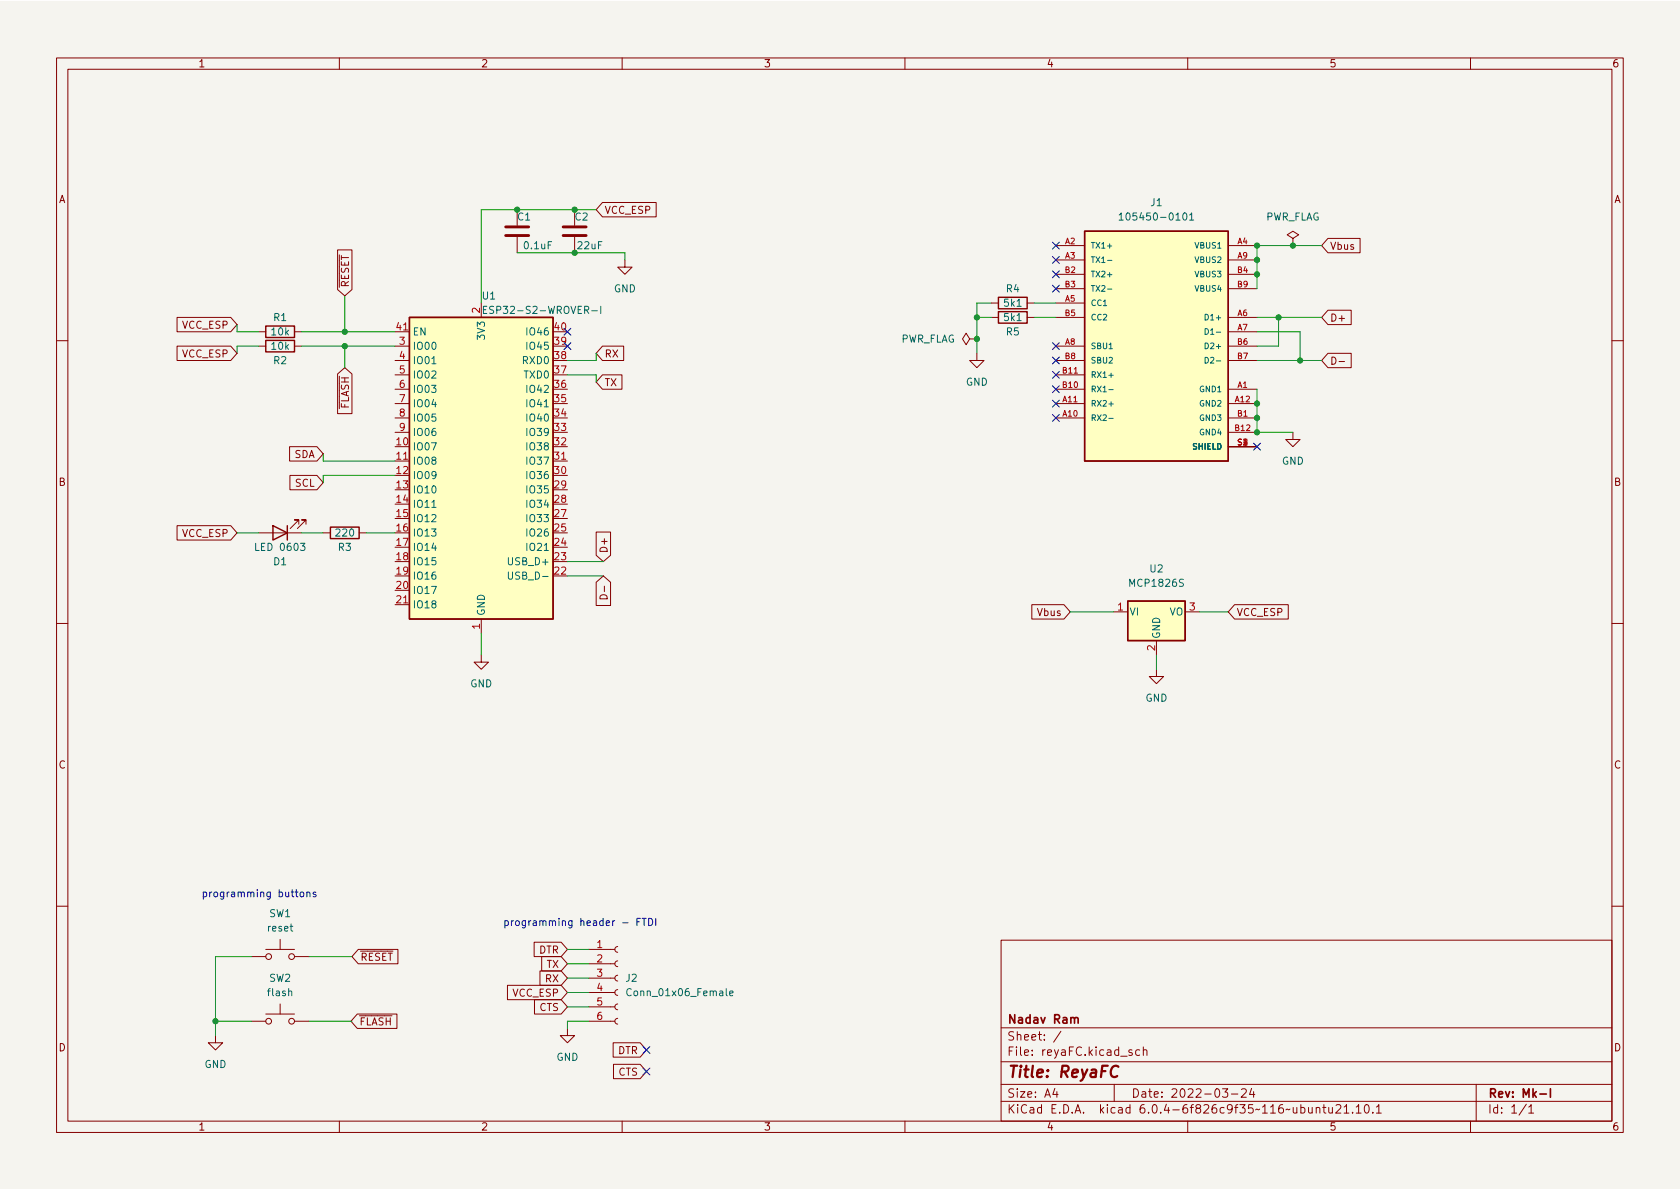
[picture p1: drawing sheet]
<svg xmlns="http://www.w3.org/2000/svg" width="297mm" height="210mm" viewBox="0 0 297 210" stroke-linecap="round" stroke-linejoin="round" font-family="sans-serif">
<path d="M0 .2h297v210.1h-297z" fill="#f5f4ef" stroke="#f5f4ef" stroke-width=".18"/>
<g fill="none" stroke="#840000" stroke-width=".18">
<path d="M10 10.2h277v190.1h-277zM12 12.2h273v186.1h-273zM60 10.2v2M110 10.2v2M160 10.2v2M210 10.2v2M260 10.2v2M91.4 37.1v2.8M101.6 37.1v2.8M106.5 35.8h9.5v2.5h-9.5l-1.1-1.2zM31.3 56.1h9.5l1.1 1.3-1.1 1.3h-9.5zM45.7 58.7h1.3"/>
<path d="M52.1 58.7h1.2M59.7 44.2h2.5v7l-1.2 1.1-1.3-1.1zM69.8 58.7h2.6M85.1 53.6v2.5M91.4 41.9v2.8M101.6 41.9v2.8M110.5 46v1.2h-1.3l1.3 1.3 1.3-1.3h-1.3M171.4 59.9l-.6-1-.6 1 .6 1.1 .6-1.1h1.3M172.7 59.9h.1M175.3 53.6h1.2M175.3 56.1h1.2M181.6 53.6h1.3"/>
<path d="M181.6 56.1h1.3M186.7 53.6h5.1M186.7 56.1h5.1M186.7 43.4h5.1M186.7 46h5.1M186.7 48.5h5.1M186.7 51h5.1M217.2 58.7h5M217.2 56.1h5M217.2 43.4h5M217.2 46h5M217.2 48.5h5"/>
<path d="M217.2 51h5M228.6 42.2l1-.7-1-.6-1 .6 1 .7v1.2M228.6 43.4h.1M234.8 54.9h4.1v2.5h-4.1l-1.1-1.3zM234.8 42.2h5.7v2.5h-5.7l-1.1-1.3zM10 60.2h2M31.3 61.2h9.5l1.1 1.3-1.1 1.2h-9.5zM45.7 61.2h1.3M51.2 79h4.8l1.1 1.3-1.1 1.2h-4.8zM52.1 61.2h1.2M59.7 66.1l1.3-1.1 1.2 1.1v7h-2.5zM69.8 68.8h2.6"/>
<path d="M69.8 73.9h2.6M69.8 71.4h2.6M69.8 61.2h2.6M69.8 66.3h2.6M69.8 76.4h2.6M69.8 63.7h2.6M106.5 61.2h3.8v2.5h-3.8l-1.1-1.2zM106.5 66.3h3.5v2.5h-3.5l-1.1-1.2zM172.7 62.5v1.2h1.3l-1.3 1.3-1.3-1.3h1.3M186.7 68.8h5.1M186.7 73.9h5.1M186.7 71.4h5.1"/>
<path d="M186.7 61.2h5.1M186.7 66.3h5.1M186.7 63.7h5.1M217.2 68.8h5M217.2 73.9h5M217.2 71.4h5M217.2 61.2h5M217.2 76.4h5M217.2 63.7h5M217.2 79h5M228.6 76.4v1.3h1.3l-1.3 1.3-1.3-1.3h1.3M234.8 62.5h4.1v2.5h-4.1l-1.1-1.3z"/>
<path d="M235.5 63.1a.64 .64 0 0 1 .7 .7 .64 .64 0 0 1-.7 .6zM236.8 63.9h.9M285 60.2h2M31.3 93h9.5l1.1 1.2-1.1 1.3h-9.5zM45.7 94.2h7.6M51.3 84.1h4.7l1.1 1.2-1.1 1.3h-4.7zM52.8 92.7v-.8h-.7h.7l-1.5 1.6M54.1 92.7v-.8h-.8h.8l-1.5 1.6M57.1 94.2h1.3M63.5 94.2h1.3M69.8 81.5h2.6M97.8 81.5h2.5"/>
<path d="M105.4 94.1h2.6v4.1l-1.3 1.1-1.3-1.1zM10 110.2h2M69.8 106.9h2.6M85.1 115.8v1.3h1.3l-1.3 1.3-1.3-1.3h1.3M85.1 109.5v2.5M105.4 103l1.3-1.2 1.3 1.2v4.1h-2.6zM106.1 105.4a.68 .68 0 0 1 .8-.2 .68 .68 0 0 1 .4 .7h-1.2zM106.9 103.7v.9M182.4 106.9h5.7l1.1 1.3-1.1 1.3h-5.7zM196.8 108.2h2.6M204.5 118.4v1.2h1.2l-1.2 1.3-1.3-1.3h1.3M204.5 113.3v2.5"/>
<path d="M209.5 108.2h2.6M218.3 106.9h9.5v2.6h-9.5l-1.1-1.3zM285 110.2h2M10 160.2h2M44.4 169.2h2.6M47 179.3h5.1M47 167.9h5.1M49.5 166.1v1.8M49.5 177.5v1.8M52.1 169.2h2.5M63.2 179.3h7v2.6h-7l-1.1-1.3zM63.3 167.9h7.1v2.5h-7.1l-1.1-1.2z"/>
<path d="M89.7 174.2h9.5l1.1 1.3-1.1 1.3h-9.5zM94.4 166.6h4.8l1.1 1.3-1.1 1.3h-4.8zM94.5 176.8h4.7l1.1 1.2-1.1 1.3h-4.7zM95.5 171.7h3.7l1.1 1.3-1.1 1.2h-3.7zM95.8 169.2h3.4l1.1 1.2-1.1 1.3h-3.4zM104.1 178h4.6M104.1 175.5h4.6M104.1 173h4.6M104.1 170.4h4.6M104.1 167.9h4.6M109.2 177.5l-.3 .2-.2 .3 .2 .4 .3 .2M109.2 175l-.3 .1-.2 .4 .2 .4 .3 .1"/>
<path d="M109.2 172.5l-.3 .1-.2 .4 .2 .3 .3 .2M109.2 169.9l-.3 .2-.2 .3 .2 .4 .3 .1M109.2 167.4l-.3 .1-.2 .4 .2 .3 .3 .2M177 166.3h108v32h-108zM285 160.2h2M38.1 183.1v1.3h1.3l-1.3 1.3-1.3-1.3h1.3M44.4 180.6h2.6M52.1 180.6h2.5M60 198.3v2M100.3 181.9v1.2h1.3l-1.3 1.3-1.2-1.3h1.2M104.1 180.6h4.6M108.4 184.4h4.8l1.1 1.3-1.1 1.2h-4.8z"/>
<path d="M108.5 188.2h4.7l1.1 1.3-1.1 1.2h-4.7zM109.2 180.1l-.3 .1-.2 .4 .2 .3 .3 .2M110 198.3v2M160 198.3v2M177 194.8h108M177 191.8h108M177 187.8h108M177 181.8h108M186.5 192.5l-.4 1h1M186.9 193v1M187.6 182.4l-1.3 1.9M197 191.8v3"/>
<path d="M200.1 185.7l-.3-.1-.2 .2v.3l.5 .1v.4h-.5M201.5 185.7l-.4-.1-.3 .3v.4l.1 .3h.6M202.1 185.8l.3-.2 .3 .1 .1 .9M202.1 185.1v1.5M210 198.3v2M216.1 192.5h1l-.5 .6 .4 .1v.7l-.2 .1h-.4l-.3-.1M217.7 193.5h1.2M219.5 192.7l.6-.2 .2 .2 .1 .3-1 1h1M221.3 192.5l-.4 1h1M221.6 193v1M232.7 196l.2-.2 .4 .1 .1 .9M232.7 195.8v1"/>
<path d="M233.9 195.8h.5M234.1 195.3v1.3l.3 .2M234.9 195.8l.1 1h.4l.2-.1M235.6 195.8v1M236.2 195.5l.6-.2 .2 .2 .1 .3-1 1h1M237.6 195.8l.5-.5v1.5M237.6 196.8h.9M239.1 196.7v.1M239.8 195.8l.4-.5v1.5M239.8 196.8h.8M241.4 195.4l.2-.1a.81 .81 0 0 1 .6 .7 .81 .81 0 0 1-.3 .8h-.2a.81 .81 0 0 1-.6-.6 .81 .81 0 0 1 .3-.8zM242.7 196.7v.1"/>
<path d="M243.4 195.8l.4-.5v1.5M243.4 196.8h.8M260 198.3v2M261 191.8v6.5M269.9 195.3l-1.3 1.9M270.3 195.8l.4-.5v1.5M270.3 196.8h.9"/>
<circle cx="47.5" cy="169.2" r=".51"/>
<circle cx="51.6" cy="169.2" r=".51"/>
<circle cx="47.5" cy="180.6" r=".51"/>
<circle cx="51.6" cy="180.6" r=".51"/>
</g>
<path d="M189.3 180.1l.3-.2 .3 .1 .1 .9M190 180.1l.2-.2 .4 .1v.9M272.3 193.5h1.1M274.1 192.5v1.5" fill="none" stroke="#840000" stroke-width=".3"/>
<path d="M197.7 188.7a.88 .88 0 0 0-1-.1 .88 .88 0 0 0-.3 1 .69 .69 0 0 0 .3 .8 .69 .69 0 0 0 .8-.1" fill="none" stroke="#840000" stroke-width=".4"/>
<path d="M47 57.7h5.1v2h-5.1zM72.4 56.1h25.4v53.4h-25.4zM176.5 52.6h5.1v2h-5.1zM176.5 55.1h5.1v2h-5.1zM191.8 40.9h25.4v40.6h-25.4zM47 60.2h5.1v2h-5.1zM48.3 93l2.5 1.2-2.5 1.3zM50.8 93v2.5M58.4 93.2h5.1v2h-5.1zM199.4 106.3h10.1v7h-10.1z" fill="none" stroke="#840000" stroke-width=".25"/>
<g fill="none" stroke="#006464" stroke-width=".18">
<path d="M197.9 38l.3-.3v1.2M197.9 38.9h.7M210.3 38l.4-.3v1.2M210.3 38.9h.8M85.5 54.8h.4M86.1 54.2h-.6v1.2h.6M104.6 54.9h1M106.2 54.2v1.2M195.8 46h.8M195.8 51.1h.8M213.1 55.6a.51 .51 0 0 1 .6 .5 .51 .51 0 0 1-.6 .5zM213.1 58.1a.51 .51 0 0 1 .6 .5 .51 .51 0 0 1-.6 .5z"/>
<path d="M76.4 64.3h.7M196.1 74h.7M196.1 71.4h.7M196.1 68.9h.7M196.1 66.4h.7M213.1 60.7a.51 .51 0 0 1 .6 .5 .51 .51 0 0 1-.6 .5zM213.1 63.2a.51 .51 0 0 1 .6 .5 .51 .51 0 0 1-.6 .5zM76.4 89.7h.7M89.9 101.2v1l.2 .2h.4l.1-.2v-1M111.6 174.9a.6 .6 0 0 0-.8 .5 .6 .6 0 0 0 .6 .7l.2-.1M129 175.7l.6-.2v-.2l-.4-.1-.2 .2 .1 .6h.5"/>
</g>
<g fill="#ffffc2" stroke="#ffffc2" stroke-width=".18">
<path d="M191.8 40.9h25.4v40.6h-25.4z"/>
<path d="M199.4 106.3h10.1v7h-10.1z"/>
<path d="M72.4 56.1h25.4v53.4h-25.4z"/>
</g>
<path d="M89.4 41.7h4.1M89.4 40.1h4.1M99.6 41.7h4M99.6 40.1h4" fill="none" stroke="#840000" stroke-width=".51"/>
<path d="M53.2 157.8l.3-.1 .2 .3v.3l-.2 .3-.3-.1-.1-.2zM54.3 157.9l.1-.2 .3 .1 .1 .8M54.3 157.7v.9M55.8 157.8l-.3-.1-.1 .2v.2l.4 .1v.3h-.4M112.6 163h.4M113.2 162.4h-.6v1.3M113.5 162.4h.8M113.9 162.4v1.3M114.7 162.4a.64 .64 0 0 1 .7 .6 .64 .64 0 0 1-.7 .7zM115.9 162.4v1.3" fill="none" stroke="#0000c2" stroke-width=".18"/>
<g fill="none" stroke="#009600" stroke-width=".18">
<path d="M105.4 37.1h-20.3v16.5M41.9 57.4v1.3h3.8M53.3 58.7h16.5M61 52.3v6.4M91.4 44.7h19.1v1.3M172.7 56.1h2.6M175.3 53.6h-2.6v8.9M182.9 56.1h3.8M182.9 53.6h3.8M222.2 58.7h7.7v5M222.2 56.1h11.5M226.1 56.1v5.1h-3.9"/>
<path d="M233.7 43.4h-11.5v7.6M45.7 61.2h-3.8v1.3M53.3 61.2h16.5M61 61.2v3.8M100.3 66.3h5.1v1.3M105.4 62.5v1.2h-5.1M222.2 63.7h11.5M222.2 68.8v7.6h6.4M41.9 94.2h3.8M53.3 94.2h3.8M57.1 80.3v1.2h12.7M64.8 94.2h5"/>
<path d="M69.8 84.1h-12.7v1.2M100.3 99.3h6.4M85.1 112v3.8M100.3 101.8h6.4M189.2 108.2h7.6M204.5 115.8v2.6M212.1 108.2h5.1M44.4 169.2h-6.3v13.9M54.6 169.2h7.6M100.3 175.5h3.8M100.3 173h3.8M100.3 170.4h3.8"/>
<path d="M100.3 167.9h3.8M100.3 178h3.8M38.1 180.6h6.3M54.6 180.6h7.6M104.1 180.6h-3.8v1.3"/>
</g>
<g fill="none" stroke="#000084" stroke-width=".18">
<path d="M99.7 58.1l1.2 1.2M100.9 58.1l-1.2 1.2M186.1 42.8l1.2 1.2M186.1 47.9l1.2 1.2M186.1 45.4l1.2 1.2M186.1 50.4l1.2 1.3M187.3 42.8l-1.2 1.2M187.3 47.9l-1.2 1.2M187.3 45.4l-1.2 1.2M187.3 50.4l-1.2 1.3M99.7 60.6l1.2 1.2M100.9 60.6l-1.2 1.2"/>
<path d="M186.1 65.7l1.2 1.2M186.1 70.8l1.2 1.2M186.1 68.2l1.2 1.2M186.1 73.3l1.2 1.2M186.1 63.1l1.2 1.3M186.1 60.6l1.2 1.2M187.3 65.7l-1.2 1.2M187.3 70.8l-1.2 1.2M187.3 68.2l-1.2 1.2M187.3 73.3l-1.2 1.2M187.3 63.1l-1.2 1.3M187.3 60.6l-1.2 1.2"/>
<path d="M221.6 78.4l1.3 1.2M222.9 78.4l-1.3 1.2M113.7 188.9l1.2 1.2M113.7 185.1l1.2 1.2M114.9 188.9l-1.2 1.2M114.9 185.1l-1.2 1.2"/>
</g>
<g fill="#009600" stroke="#009600" stroke-width=".18">
<circle cx="172.7" cy="59.9" r=".46"/>
<circle cx="172.7" cy="56.1" r=".46"/>
<circle cx="91.4" cy="37.1" r=".46"/>
<circle cx="101.6" cy="37.1" r=".46"/>
<circle cx="101.6" cy="44.7" r=".46"/>
<circle cx="222.2" cy="48.5" r=".46"/>
<circle cx="228.6" cy="43.4" r=".46"/>
<circle cx="222.2" cy="43.4" r=".46"/>
<circle cx="222.2" cy="46" r=".46"/>
<circle cx="229.9" cy="63.7" r=".46"/>
<circle cx="222.2" cy="71.4" r=".46"/>
<circle cx="222.2" cy="76.4" r=".46"/>
<circle cx="226.1" cy="56.1" r=".46"/>
<circle cx="222.2" cy="73.9" r=".46"/>
<circle cx="61" cy="58.7" r=".46"/>
<circle cx="61" cy="61.2" r=".46"/>
<circle cx="38.1" cy="180.6" r=".46"/>
</g>
<text font-size="2.8" fill="#840000" x="178" y="190.6">Title: ReyaFC</text>
<g font-size="2.1" fill="#840000">
<text x="178" y="184">Sheet: /</text>
<text x="178" y="181">Nadav Ram</text>
<text x="178" y="186.7">File: reyaFC.kicad_sch</text>
<text x="178" y="196.9">KiCad E.D.A. kicad 6.0.4-6f826c9f35~116~ubuntu21.10.1</text>
<text x="178" y="194.1">Size: A4</text>
<text x="200" y="194.1">Date: 2022-03-24</text>
<text x="263" y="194.1">Rev: Mk-I</text>
<text x="263" y="196.9">Id: 1/1</text>
</g>
<g font-size="1.8" fill="#840000">
<text x="35" y="11.9">1</text>
<text x="85" y="11.9">2</text>
<text x="135" y="11.9">3</text>
<text x="185" y="11.9">4</text>
<text x="235" y="11.9">5</text>
<text x="285" y="11.9">6</text>
<text x="10.3" y="35.9">A</text>
<text x="285.3" y="35.9">A</text>
<text x="106.8" y="37.8">VCC_ESP</text>
<text x="235.1" y="44.2">Vbus</text>
<text x="61.7" y="50.9" transform="rotate(-90 61.7 50.9)">~{RESET}</text>
<text x="32.2" y="58.1">VCC_ESP</text>
<text x="235.1" y="56.9">D+</text>
<text x="32.2" y="63.2">VCC_ESP</text>
<text x="106.8" y="63.2">RX</text>
<text x="106.8" y="68.3">TX</text>
<text x="61.7" y="73.7" transform="rotate(-90 61.7 73.7)">~{FLASH}</text>
<text x="52" y="81">SDA</text>
<text x="10.3" y="85.9">B</text>
<text x="52.2" y="86.1">SCL</text>
<text x="285.3" y="85.9">B</text>
<text x="32.2" y="95">VCC_ESP</text>
<text x="107.4" y="97.9" transform="rotate(-90 107.4 97.9)">D+</text>
<text x="183.5" y="108.9">Vbus</text>
<text x="218.6" y="108.9">VCC_ESP</text>
<text x="10.3" y="135.9">C</text>
<text x="285.3" y="135.9">C</text>
<text x="63.7" y="169.9">~{RESET}</text>
<text x="95.3" y="168.6">DTR</text>
<text x="96.4" y="173.7">RX</text>
<text x="96.6" y="171.2">TX</text>
<text x="90.6" y="176.2">VCC_ESP</text>
<text x="95.4" y="178.8">CTS</text>
<text x="10.3" y="185.9">D</text>
<text x="63.5" y="181.3">~{FLASH}</text>
<text x="285.3" y="185.9">D</text>
<text x="109.2" y="186.4">DTR</text>
<text x="109.3" y="190.2">CTS</text>
<text x="35" y="199.9">1</text>
<text x="85" y="199.9">2</text>
<text x="135" y="199.9">3</text>
<text x="185" y="199.9">4</text>
<text x="235" y="199.9">5</text>
<text x="285" y="199.9">6</text>
</g>
<g font-size="1.8" fill="#006464">
<text x="91.5" y="39">C1</text>
<text x="101.7" y="39">C2</text>
<text x="199.3" y="39">105450-0101</text>
<text x="203.5" y="36.4">J1</text>
<text x="223.6" y="39">PWR_FLAG</text>
<text x="92.8" y="44.1">0.1uF</text>
<text x="102.2" y="44.1">22uF</text>
<text x="85.3" y="53">U1</text>
<text x="108.5" y="51.7">GND</text>
<text x="177.9" y="51.7">R4</text>
<text x="48.1" y="59.3">10k</text>
<text x="48.4" y="56.8">R1</text>
<text x="72.9" y="59.3">EN</text>
<text x="85.7" y="59.8" transform="rotate(-90 85.7 59.8)">3V3</text>
<text x="86.9" y="55.5">ESP32-S2-WROVER-I</text>
<text x="93.4" y="59.3">IO46</text>
<text x="177.6" y="54.2">5k1</text>
<text x="177.6" y="56.8">5k1</text>
<text x="177.9" y="59.3">R5</text>
<text x="48.1" y="61.8">10k</text>
<text x="48.4" y="64.4">R2</text>
<text x="72.9" y="61.8">IO00</text>
<text x="72.9" y="64.4">IO01</text>
<text x="92.6" y="64.4">RXD0</text>
<text x="93.4" y="61.8">IO45</text>
<text x="159.2" y="60.6">PWR_FLAG</text>
<text x="72.9" y="66.9">IO02</text>
<text x="72.9" y="69.5">IO03</text>
<text x="92.8" y="66.9">TXD0</text>
<text x="93.4" y="69.5">IO42</text>
<text x="170.8" y="68.2">GND</text>
<text x="72.9" y="72">IO04</text>
<text x="72.9" y="74.5">IO05</text>
<text x="72.9" y="77.1">IO06</text>
<text x="93.4" y="77.1">IO39</text>
<text x="93.4" y="74.5">IO40</text>
<text x="93.4" y="72">IO41</text>
<text x="72.9" y="79.6">IO07</text>
<text x="72.9" y="82.2">IO08</text>
<text x="93.4" y="82.2">IO37</text>
<text x="93.4" y="79.6">IO38</text>
<text x="226.6" y="82.2">GND</text>
<text x="72.9" y="84.7">IO09</text>
<text x="72.9" y="87.2">IO10</text>
<text x="72.9" y="89.8">IO11</text>
<text x="93.4" y="89.8">IO34</text>
<text x="93.4" y="87.2">IO35</text>
<text x="93.4" y="84.7">IO36</text>
<text x="59.5" y="94.9">220</text>
<text x="72.9" y="92.3">IO12</text>
<text x="72.9" y="94.9">IO13</text>
<text x="93.4" y="94.9">IO26</text>
<text x="93.4" y="92.3">IO33</text>
<text x="45.5" y="97.4">LED 0603</text>
<text x="48.4" y="99.9">D1</text>
<text x="59.8" y="97.4">R3</text>
<text x="72.9" y="97.4">IO14</text>
<text x="72.9" y="99.9">IO15</text>
<text x="90.3" y="99.9">USB_D+</text>
<text x="93.4" y="97.4">IO21</text>
<text x="203.3" y="101.2">U2</text>
<text x="72.9" y="102.5">IO16</text>
<text x="72.9" y="105">IO17</text>
<text x="72.9" y="107.6">IO18</text>
<text x="90.7" y="102.5">USB_D-</text>
<text x="199.9" y="103.8">MCP1826S</text>
<text x="85.7" y="109" transform="rotate(-90 85.7 109)">GND</text>
<text x="199.6" y="108.8">VI</text>
<text x="205.1" y="113" transform="rotate(-90 205.1 113)">GND</text>
<text x="206.7" y="108.8">VO</text>
<text x="83.1" y="121.5">GND</text>
<text x="202.5" y="124.1">GND</text>
<text x="47.4" y="164.7">reset</text>
<text x="47.6" y="162.2">SW1</text>
<text x="47.6" y="173.6">SW2</text>
<text x="110.7" y="173.6">J2</text>
<text x="47.5" y="176.1">flash</text>
<text x="111.5" y="176.1">Conn_01x06_Female</text>
<text x="36.1" y="188.8">GND</text>
<text x="98.4" y="187.6">GND</text>
</g>
<g font-size="1.8" fill="#a90000">
<text x="70.1" y="58.4">41</text>
<text x="84.8" y="55.4" transform="rotate(-90 84.8 55.4)">2</text>
<text x="98.1" y="58.4">40</text>
<text x="70.6" y="61">3</text>
<text x="70.6" y="63.5">4</text>
<text x="98.1" y="63.5">38</text>
<text x="98.1" y="61">39</text>
<text x="70.6" y="66">5</text>
<text x="70.6" y="68.6">6</text>
<text x="70.6" y="71.1">7</text>
<text x="98.1" y="71.1">35</text>
<text x="98.1" y="68.6">36</text>
<text x="98.1" y="66">37</text>
<text x="70.6" y="73.7">8</text>
<text x="70.6" y="76.2">9</text>
<text x="98.1" y="76.2">33</text>
<text x="98.1" y="73.7">34</text>
<text x="70.1" y="78.7">10</text>
<text x="70.1" y="81.3">11</text>
<text x="70.1" y="83.8">12</text>
<text x="98.1" y="83.8">30</text>
<text x="98.1" y="81.3">31</text>
<text x="98.1" y="78.7">32</text>
<text x="70.1" y="86.4">13</text>
<text x="70.1" y="88.9">14</text>
<text x="98.1" y="88.9">28</text>
<text x="98.1" y="86.4">29</text>
<text x="70.1" y="91.4">15</text>
<text x="70.1" y="94">16</text>
<text x="98.1" y="94">25</text>
<text x="98.1" y="91.4">27</text>
<text x="70.1" y="96.5">17</text>
<text x="70.1" y="99.1">18</text>
<text x="70.1" y="101.6">19</text>
<text x="98.1" y="101.6">22</text>
<text x="98.1" y="99.1">23</text>
<text x="98.1" y="96.5">24</text>
<text x="70.1" y="104.1">20</text>
<text x="70.1" y="106.7">21</text>
<text x="197.6" y="107.9">1</text>
<text x="210.3" y="107.9">3</text>
<text x="84.8" y="111.2" transform="rotate(-90 84.8 111.2)">1</text>
<text x="204.2" y="115" transform="rotate(-90 204.2 115)">2</text>
<text x="105.6" y="167.6">1</text>
<text x="105.6" y="170.2">2</text>
<text x="105.6" y="172.7">3</text>
<text x="105.6" y="175.3">4</text>
<text x="105.6" y="177.8">5</text>
<text x="105.6" y="180.3">6</text>
</g>
<g font-size="1.8" fill="#0000c2">
<text x="35.6" y="158.6">programming buttons</text>
<text x="88.9" y="163.7">programming header - FTDI</text>
</g>
<g font-size="1.4" fill="#a90000">
<text x="188.3" y="43.2">A2</text>
<text x="188.3" y="45.7">A3</text>
<text x="218.8" y="43.2">A4</text>
<text x="218.8" y="45.7">A9</text>
<text x="188.3" y="53.3">A5</text>
<text x="188.3" y="48.3">B2</text>
<text x="188.3" y="50.8">B3</text>
<text x="218.8" y="48.3">B4</text>
<text x="218.8" y="50.8">B9</text>
<text x="188.3" y="55.9">B5</text>
<text x="218.8" y="55.9">A6</text>
<text x="218.8" y="58.4">A7</text>
<text x="188.3" y="61">A8</text>
<text x="188.3" y="63.5">B8</text>
<text x="218.8" y="61">B6</text>
<text x="218.8" y="63.5">B7</text>
<text x="187.9" y="71.1">A11</text>
<text x="187.9" y="68.6">B10</text>
<text x="187.9" y="66">B11</text>
<text x="218.4" y="71.1">A12</text>
<text x="218.8" y="68.6">A1</text>
<text x="187.9" y="73.7">A10</text>
<text x="218.4" y="76.2">B12</text>
<text x="218.8" y="73.7">B1</text>
<text x="218.8" y="78.7">S1</text>
<text x="219.8" y="78.7">2</text>
</g>
<g font-size="1.4" fill="#006464">
<text x="192.8" y="43.9">TX1+</text>
<text x="192.8" y="46.5">TX1-</text>
<text x="211.4" y="43.9">VBUS1</text>
<text x="211.4" y="46.5">VBUS2</text>
<text x="192.8" y="49">TX2+</text>
<text x="192.8" y="51.6">TX2-</text>
<text x="211.4" y="49">VBUS3</text>
<text x="211.4" y="51.6">VBUS4</text>
<text x="192.8" y="54.1">CC1</text>
<text x="192.8" y="56.6">CC2</text>
<text x="213.5" y="56.6">D1+</text>
<text x="213.9" y="59.2">D1-</text>
<text x="192.8" y="61.7">SBU1</text>
<text x="192.8" y="64.3">SBU2</text>
<text x="213.5" y="61.7">D2+</text>
<text x="213.9" y="64.3">D2-</text>
<text x="192.8" y="71.9">RX2+</text>
<text x="192.8" y="69.3">RX1-</text>
<text x="192.8" y="66.8">RX1+</text>
<text x="212.2" y="69.3">GND1</text>
<text x="212.2" y="71.9">GND2</text>
<text x="192.8" y="74.4">RX2-</text>
<text x="212.2" y="74.4">GND3</text>
<text x="212.2" y="77">GND4</text>
<text x="211" y="79.5">SHIELD</text>
</g>
</svg>
